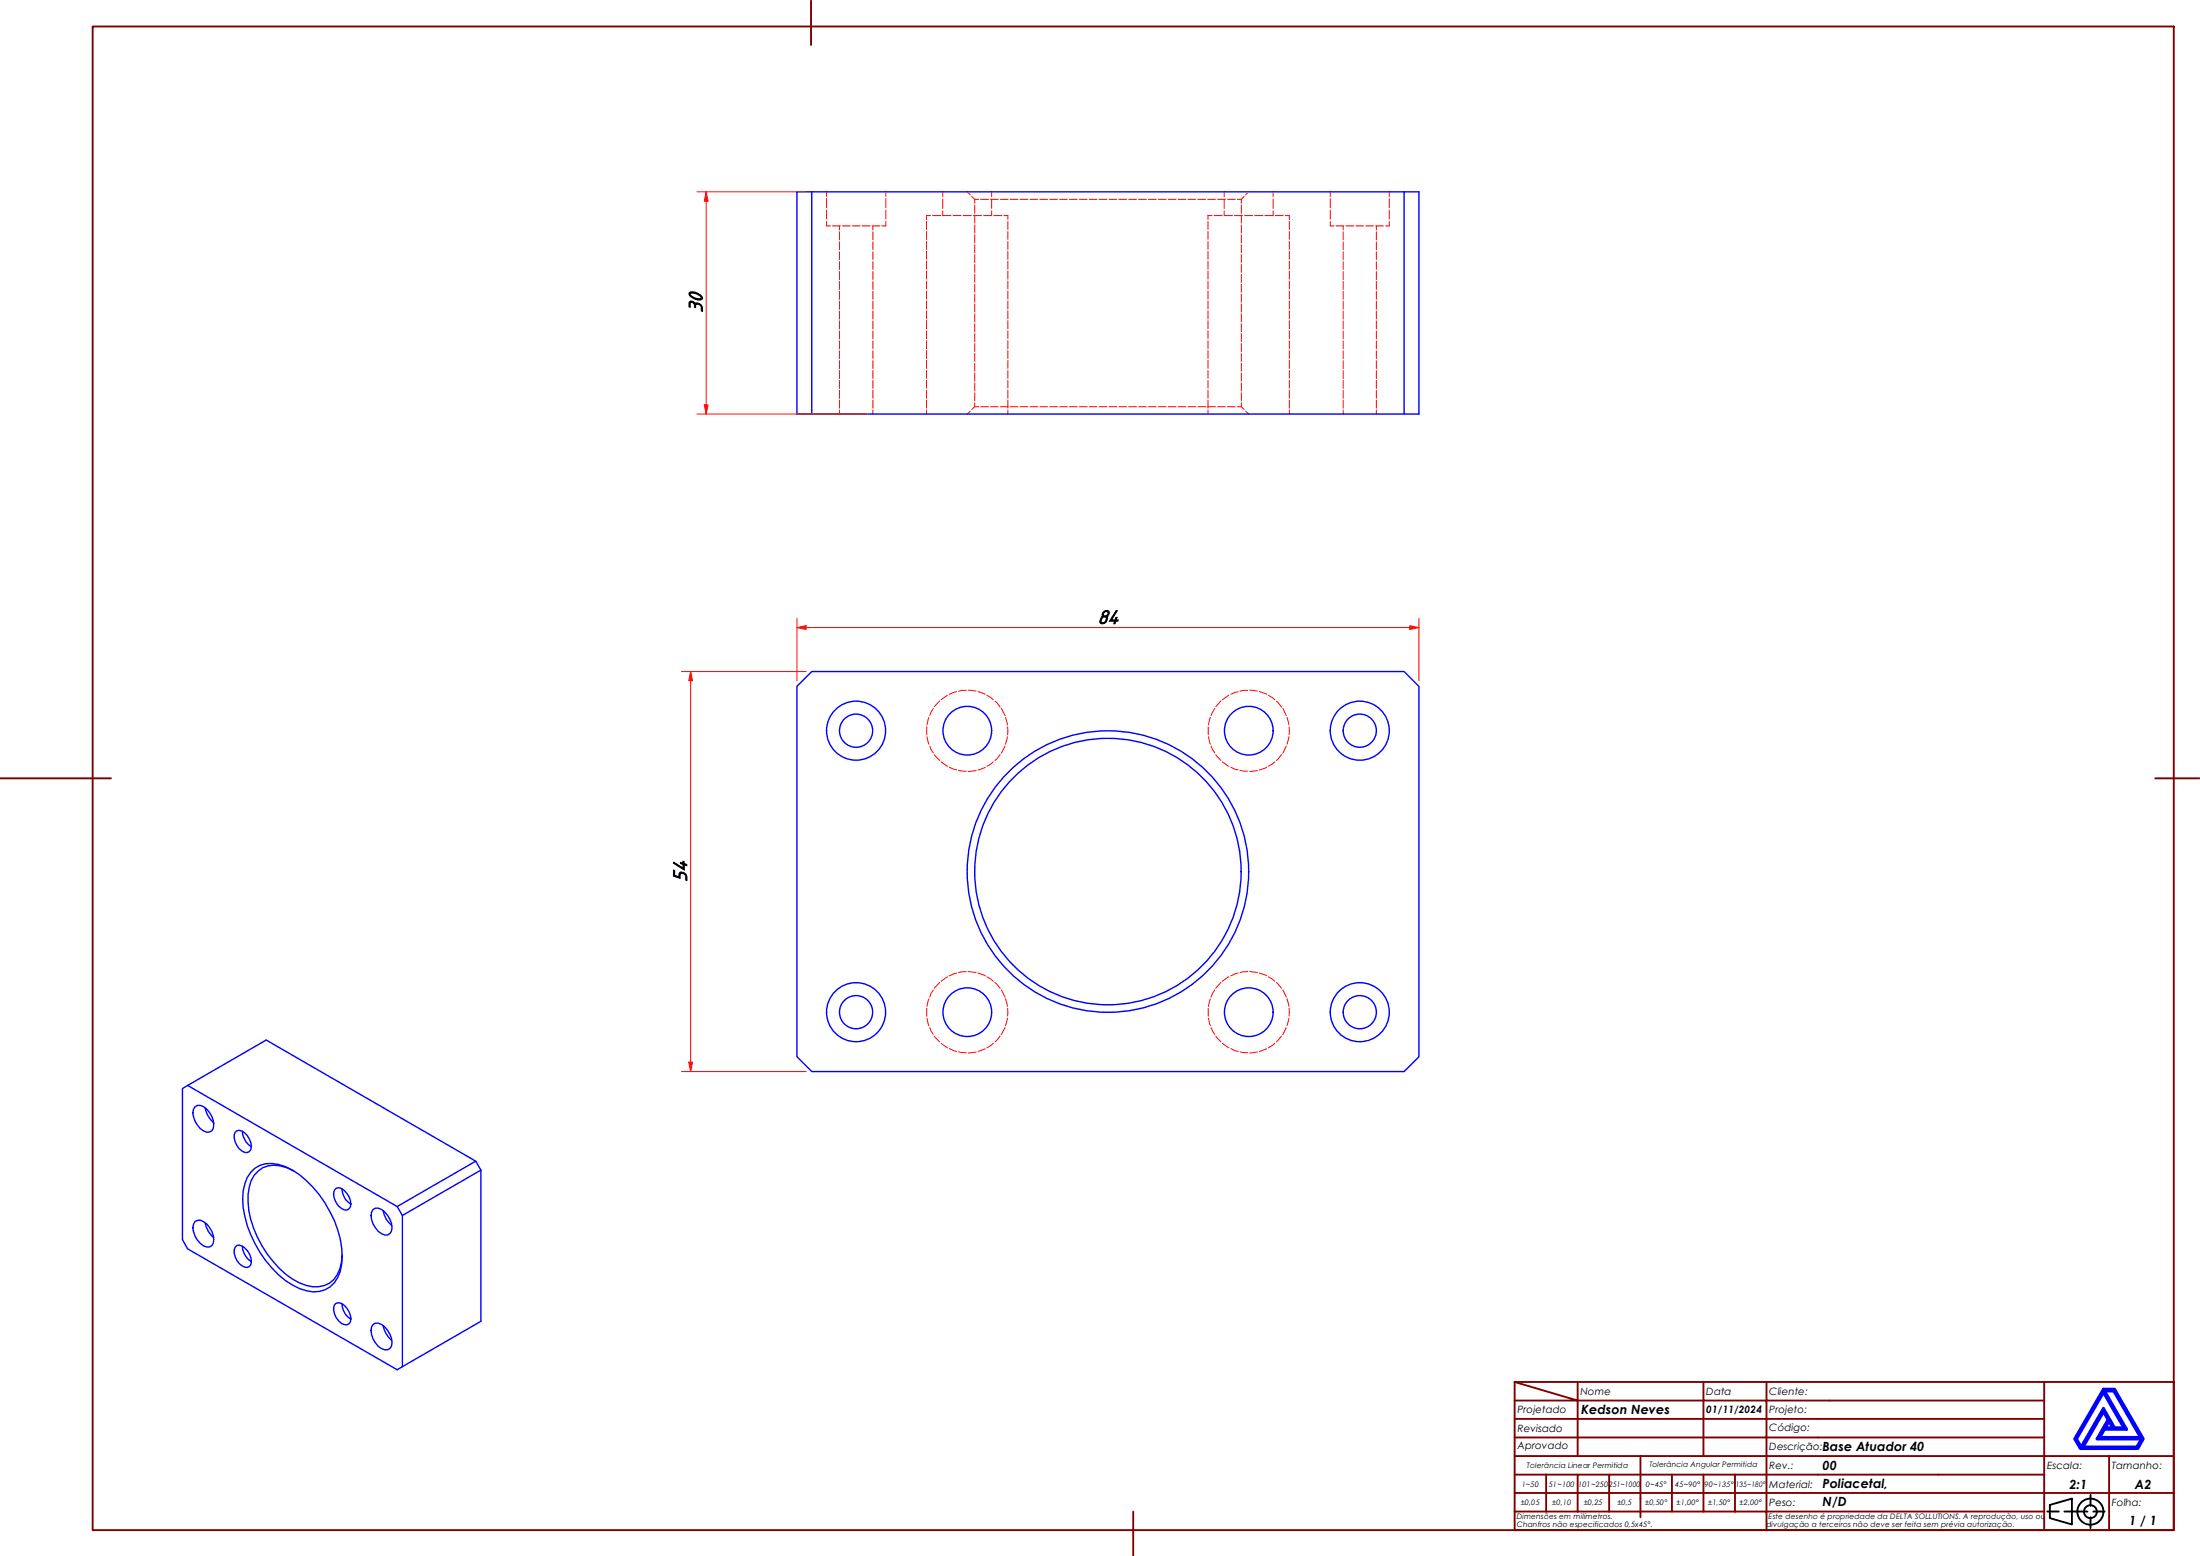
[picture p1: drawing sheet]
<svg xmlns="http://www.w3.org/2000/svg" width="594mm" height="420mm" viewBox="0 0 594 420" stroke-linecap="round" stroke-linejoin="round" font-family="sans-serif">
<!-- layer: Hidden (ABNT) -->
<g fill="none" stroke="#f00" stroke-width=".27">
<path d="M223.2 59.8v1.2h1.1M223.2 51.8v1.3M223.2 53.6v2.5M223.2 56.7v2.5M239.2 59.8v1.2h-1.1M239.2 51.8v1.3M239.2 53.6v2.5M239.2 56.7v2.5M250.2 59.8v2.2M251.3 58.2h-1.1v1.1M251.8 58.2h2.3M254.6 56.9v1.3h2.2"/>
<path d="M254.6 51.8v1.3M254.6 53.8v2.5M257.4 58.2h2.1M260.1 58.2h2.2M261.2 51.8l.8 .8M262.4 53l.8 .8M262.8 58.2h2.2M263.2 53.8h1.1M263.2 53.8v1.1M263.2 55.4v2.2M263.2 58.1v2.1M264.8 53.8h2.2"/>
<path d="M267.5 53.8h2.1M267.8 56.9v1.3h-2.2M267.8 51.8v1.3M267.8 53.8v2.5M268.4 58.2h2.1M270.1 53.8h2.1M271.1 58.2h1.1v1.1M272.2 59.8v2.2M272.8 53.8h2.1M275.5 53.8h2.1M278.1 53.8h2.1M280.8 53.8h2.1"/>
<path d="M283.5 53.8h2.1M286.1 53.8h2.1M288.8 53.8h2.1M291.5 53.8h2.1M294.1 53.8h2.1M296.8 53.8h2.1M299.5 53.8h2.1M302.1 53.8h2.1M304.8 53.8h2.1M307.5 53.8h2.1M310.1 53.8h2.1M312.8 53.8h2.1"/>
<path d="M315.5 53.8h2.1M318.1 53.8h2.1M320.8 53.8h2.1M323.5 53.8h2.1M326.1 53.8h2.1M326.2 59.8v2.2M327.3 58.2h-1.1v1.1M327.9 58.2h2.1M328.8 53.8h2.1M330.6 56.9v1.3h2.2M330.6 51.8v1.3M330.6 53.8v2.5"/>
<path d="M331.5 53.8h2.1M333.3 58.2h2.2M334.1 53.8h1.1M335.2 53.8v1.1M335.2 55.4v2.2M335.2 58.1v2.1M336 53l-.8 .8M336.1 58.2h2.2M337.2 51.8l-.8 .8M338.8 58.2h2.3M343.8 56.9v1.3h-2.2M343.8 51.8v1.3"/>
<path d="M343.8 53.8v2.5M344.4 58.2h2.1M347.1 58.2h1.1v1.1M348.2 59.8v2.2M359.2 59.8v1.2h1M359.2 51.8v1.3M359.2 53.6v2.5M359.2 56.7v2.5M375.2 59.8v1.2h-1.1M375.2 51.8v1.3M375.2 53.6v2.5M375.2 56.7v2.5"/>
<path d="M224.8 61h2.1M226.7 61v1.1M226.7 62.6v2.1M226.7 65.3v2.1M226.7 68v2.1M226.7 70.7v2M226.7 73.3v2.2M226.7 76v2.1M226.7 78.7v2.1M227.5 61h2.1M230.1 61h2.2M232.8 61h2.1"/>
<path d="M235.5 61h2.1M235.7 61v1.1M235.7 62.6v2.1M235.7 65.3v2.1M235.7 68v2.1M235.7 70.7v2M235.7 73.3v2.2M235.7 76v2.1M235.7 78.7v2.1M250.2 62.5v2.1M250.2 65.2v2.2M250.2 67.9v2.1"/>
<path d="M250.2 70.5v2.2M250.2 73.2v2.2M250.2 75.9v2.1M250.2 78.6v2.2M263.2 60.7v2.2M263.2 63.4v2.2M263.2 66.1v2.1M263.2 68.7v2.2M263.2 71.4v2.2M263.2 74.1v2.1M263.2 76.8v2.1M263.2 79.4v2.2"/>
<path d="M272.2 62.5v2.1M272.2 65.2v2.2M272.2 67.9v2.1M272.2 70.5v2.2M272.2 73.2v2.2M272.2 75.9v2.1M272.2 78.6v2.2M326.2 62.5v2.1M326.2 65.2v2.2M326.2 67.9v2.1M326.2 70.5v2.2M326.2 73.2v2.2"/>
<path d="M326.2 75.9v2.1M326.2 78.6v2.2M335.2 60.7v2.2M335.2 63.4v2.2M335.2 66.1v2.1M335.2 68.7v2.2M335.2 71.4v2.2M335.2 74.1v2.1M335.2 76.8v2.1M335.2 79.4v2.2M348.2 62.5v2.1M348.2 65.2v2.2"/>
<path d="M348.2 67.9v2.1M348.2 70.5v2.2M348.2 73.2v2.2M348.2 75.9v2.1M348.2 78.6v2.2M360.8 61h2.1M362.7 61v1.1M362.7 62.6v2.1M362.7 65.3v2.1M362.7 68v2.1M362.7 70.7v2M362.7 73.3v2.2"/>
<path d="M362.7 76v2.1M362.7 78.7v2.1M363.5 61h2.1M366.1 61h2.1M368.8 61h2.1M371.5 61h2.1M371.7 61v1.1M371.7 62.6v2.1M371.7 65.3v2.1M371.7 68v2.1M371.7 70.7v2M371.7 73.3v2.2"/>
<path d="M371.7 76v2.1M371.7 78.7v2.1M226.7 81.3v2.2M226.7 84v2.1M226.7 86.7v2.1M226.7 89.4v2.1M226.7 92.1v2M226.7 94.7v2.1M226.7 97.4v2.1M235.7 81.3v2.2M235.7 84v2.1M235.7 86.7v2.1"/>
<path d="M235.7 89.4v2.1M235.7 92.1v2M235.7 94.7v2.1M235.7 97.4v2.1M250.2 81.3v2.1M250.2 83.9v2.2M250.2 86.6v2.2M250.2 89.3v2.1M250.2 92v2.1M250.2 94.7v2.1M250.2 97.3v2.2M263.2 82.1v2.1"/>
<path d="M263.2 84.8v2.1M263.2 87.4v2.2M263.2 90.1v2.1M263.2 92.8v2.1M263.2 95.4v2.2M263.2 98.1v2.1M272.2 81.3v2.1M272.2 83.9v2.2M272.2 86.6v2.2M272.2 89.3v2.1M272.2 92v2.1M272.2 94.7v2.1"/>
<path d="M272.2 97.3v2.2M326.2 81.3v2.1M326.2 83.9v2.2M326.2 86.6v2.2M326.2 89.3v2.1M326.2 92v2.1M326.2 94.7v2.1M326.2 97.3v2.2M335.2 82.1v2.1M335.2 84.8v2.1M335.2 87.4v2.2M335.2 90.1v2.1"/>
<path d="M335.2 92.8v2.1M335.2 95.4v2.2M335.2 98.1v2.1M348.2 81.3v2.1M348.2 83.9v2.2M348.2 86.6v2.2M348.2 89.3v2.1M348.2 92v2.1M348.2 94.7v2.1M348.2 97.3v2.2M362.7 81.3v2.2M362.7 84v2.1"/>
<path d="M362.7 86.7v2.1M362.7 89.4v2.1M362.7 92.1v2M362.7 94.7v2.1M362.7 97.4v2.1M371.7 81.3v2.2M371.7 84v2.1M371.7 86.7v2.1M371.7 89.4v2.1M371.7 92.1v2M371.7 94.7v2.1M371.7 97.4v2.1"/>
<path d="M226.7 100.1v2.1M226.7 102.7v2.2M226.7 105.4v2.1M226.7 108.1v2.1M226.7 110.7v1.1M235.7 100.1v2.1M235.7 102.7v2.2M235.7 105.4v2.1M235.7 108.1v2.1M235.7 110.7v1.1M250.2 100.1v2.1M250.2 102.7v2.1"/>
<path d="M250.2 105.4v2.1M250.2 108.1v2.1M250.2 110.7v1.1M262 111l-.8 .8M263.2 109.8h1.1M263.2 109.8l-.8 .8M263.2 100.8v2.1M263.2 103.4v2.2M263.2 106.1v2.1M263.2 108.8v1M264.8 109.8h2.2M267.5 109.8h2.1"/>
<path d="M270.1 109.8h2.1M272.2 100.1v2.1M272.2 102.7v2.1M272.2 105.4v2.1M272.2 108.1v2.1M272.2 110.7v1.1M272.8 109.8h2.1M275.5 109.8h2.1M278.1 109.8h2.1M280.8 109.8h2.1M283.5 109.8h2.1M286.1 109.8h2.1"/>
<path d="M288.8 109.8h2.1M291.5 109.8h2.1M294.1 109.8h2.1M296.8 109.8h2.1M299.5 109.8h2.1M302.1 109.8h2.1M304.8 109.8h2.1M307.5 109.8h2.1M310.1 109.8h2.1M312.8 109.8h2.1M315.5 109.8h2.1M318.1 109.8h2.1"/>
<path d="M320.8 109.8h2.1M323.5 109.8h2.1M326.1 109.8h2.1M326.2 100.1v2.1M326.2 102.7v2.1M326.2 105.4v2.1M326.2 108.1v2.1M326.2 110.7v1.1M328.8 109.8h2.1M331.5 109.8h2.1M334.1 109.8h1.1M335.2 109.8l.8 .8"/>
<path d="M335.2 100.8v2.1M335.2 103.4v2.2M335.2 106.1v2.1M335.2 108.8v1M336.4 111l.8 .8M348.2 100.1v2.1M348.2 102.7v2.1M348.2 105.4v2.1M348.2 108.1v2.1M348.2 110.7v1.1M362.7 100.1v2.1M362.7 102.7v2.2"/>
<path d="M362.7 105.4v2.1M362.7 108.1v2.1M362.7 110.7v1.1M371.7 100.1v2.1M371.7 102.7v2.2M371.7 105.4v2.1M371.7 108.1v2.1M371.7 110.7v1.1M250.3 196.3v2.1M250.3 198.9l.5 2.1M250.8 193.7l-.5 2M252 191.3l-.9 1.9"/>
<path d="M253.7 189.3l-1.4 1.6M255.8 187.7l-1.7 1.3M258.3 186.8l-2 .7M260.9 186.4h-1.2l-.9 .3M261.4 186.4l2.2 .2M264.1 186.7l2 .8M266.5 187.7l1.7 1.3M268.7 189.3l1.4 1.6M270.4 191.3l1 1.9M271.5 193.7l.5 2M272 198.9l-.5 2.1M272.1 196.3v2.1"/>
<path d="M326.3 196.3v2.1M326.3 198.9l.5 2.1M326.8 193.7l-.5 2M328 191.3l-1 1.9M329.7 189.3l-1.4 1.6M331.9 187.7l-1.8 1.3M334.3 186.8l-.7 .1-1.2 .6M336.9 186.4h-1.3l-.8 .3M337.4 186.4l2.1 .2M340 186.7l2.1 .8M342.5 187.7l1.7 1.3M344.7 189.3l1.4 1.6"/>
<path d="M346.4 191.3l.9 1.9M347.5 193.7l.5 2M348 198.9l-.5 2.1M348.1 196.3v2.1M251.1 201.5l.9 1.8M252.3 203.8l1.4 1.5M254.1 205.7l1.7 1.2M256.3 207.2l2 .7M258.8 208l2.1 .3M263.6 208.1l-2.2 .2M266.1 207.2l-2 .7M268.2 205.7l-1.7 1.2"/>
<path d="M270.1 203.8l-1.4 1.5M271.4 201.5l-1 1.9M327 201.5l1 1.8M328.3 203.8l1.4 1.5M330.1 205.7l1.8 1.2M332.4 207.2l1.2 .6 .7 .1M334.8 208l2.1 .3M339.5 208.1l-2.1 .2M342.1 207.2l-2.1 .7M344.2 205.7l-1.7 1.2M346.1 203.8l-1.4 1.5M347.3 201.5l-.9 1.9"/>
<path d="M250.3 272.3v2.1M250.3 274.9l.5 2.1M250.8 269.7l-.5 2.1M251.1 277.5l.9 1.8M252 267.3l-.6 1-.3 .9M252.3 279.8l1.4 1.5M253.7 265.3l-1.4 1.6M255.8 263.8l-1.7 1.2M258.3 262.7l-2 .8M260.9 262.4l-2.1 .2M261.4 262.4l2.2 .2M264.1 262.7l2 .8"/>
<path d="M266.5 263.8l1.7 1.2M268.7 265.3l1.4 1.6M270.1 279.8l-1.4 1.5M270.4 267.3l1 1.9M271.4 277.5l-1 1.9M271.5 269.7l.5 2.1M272 274.9l-.5 2.1M272.1 272.3v2.1M326.3 272.3v2.1M326.3 274.9l.5 2.1M326.8 269.7l-.5 2.1M327 277.5l1 1.8"/>
<path d="M328 267.3l-1 1.9M328.3 279.8l1.4 1.5M329.7 265.3l-1.4 1.6M331.9 263.8l-1.8 1.2M334.3 262.7l-1.9 .8M336.9 262.4l-2.1 .2M337.4 262.4l2.1 .2M340 262.7l2.1 .8M342.5 263.8l1.7 1.2M344.7 265.3l1.4 1.6M346.1 279.8l-1.4 1.5M346.4 267.3l.9 1.9"/>
<path d="M347.3 277.5l-.9 1.9M347.5 269.7l.5 2.1M348 274.9l-.5 2.1M348.1 272.3v2.1M254.1 281.7l1.7 1.2M256.3 283.1l2 .8M258.8 284l2.1 .3M263.6 284.1l-2.2 .2M266.1 283.2l-2 .8M268.2 281.7l-1.7 1.2M330.1 281.7l1.8 1.2M332.4 283.1l1.2 .7 .7 .1"/>
<path d="M334.8 284l2.1 .3M339.5 284.1l-2.1 .2M342.1 283.2l-2.1 .8M344.2 281.7l-1.7 1.2"/>
</g>
<!-- layer: Visible (ABNT) -->
<g fill="none" stroke="#00f" stroke-width=".38">
<path d="M215.2 51.8h168v60h-168zM219.2 51.8v60M379.2 51.8v60M215.2 185.3l4-4h160l4 4v100l-4 4h-160l-4-4zM49.3 293.9l1.4-.8 56.6 32.7 1.3 2.4v40.8l-1.3 .9-56.6-32.7-1.4-2.4zM50.7 293.1l21.2-12.3 56.6 32.7 1.4 2.5v40.8l-21.3 12.2M52.6 298.9a2.29 2.29 0 0 1 3.2 .6 4.9 4.9 0 0 1 1.4 5.9 2.29 2.29 0 0 1-3.2-.7 5.9 5.9 0 0 1-1.7-5.2zM55.4 299.1a7.1 7.1 0 0 0 2.3 4.1M63.5 305.7a1.71 1.71 0 0 1 2.6 .2 5 5 0 0 1 1.7 4.5 1.49 1.49 0 0 1-2.5 .4 4.5 4.5 0 0 1-1.8-5.1zM65.5 305.5a5.2 5.2 0 0 0 2.4 4.2M68.8 315.4a9.3 9.3 0 0 1 10.2 .6 29.9 29.9 0 0 1 13.4 23.3 9.9 9.9 0 0 1-3.3 8.2 8 8 0 0 1-8.2 .5 25.3 25.3 0 0 1-12.1-12.2 25.4 25.4 0 0 1-3.1-14.2 8.9 8.9 0 0 1 3.1-6.2zM79.3 316.2a9.2 9.2 0 0 0-8.4-.9 8 8 0 0 0-3.9 7.2 27.2 27.2 0 0 0 8.3 19.9 14.2 14.2 0 0 0 10.7 5.1 6.9 6.9 0 0 0 6.2-6.7l.2-2"/>
<path d="M128.5 313.5l-21.2 12.3M129.9 316l-21.3 12.2M52.6 329.9a2.29 2.29 0 0 1 3.2 .6 5.9 5.9 0 0 1 1.8 5.2 1.66 1.66 0 0 1-2.7 .7 5.8 5.8 0 0 1-2.6-5.8zM55.4 330.2a6.7 6.7 0 0 0 2.3 4M63.9 336.3a2.72 2.72 0 0 1 2.9 1.4 3.7 3.7 0 0 1 .6 4.3 2.17 2.17 0 0 1-2.8-.8 4.5 4.5 0 0 1-1.1-4.4zM65.5 336.5a5 5 0 0 0 2.4 4.2M90.8 320.8a2.48 2.48 0 0 1 2.9 1.4 3.6 3.6 0 0 1 .5 4.2 2.05 2.05 0 0 1-2.8-.7 4.5 4.5 0 0 1-1-4.4zM92.3 321a5.2 5.2 0 0 0 2.4 4.2M100.7 326.6a2.29 2.29 0 0 1 3.2 .7 5.9 5.9 0 0 1 1.8 5.1l-.4 .7a2.29 2.29 0 0 1-3.2-.6 4.9 4.9 0 0 1-1.4-5.9zM103.4 326.9a6.6 6.6 0 0 0 2.4 4M90.4 352.3a1.71 1.71 0 0 1 2.6 .2 5 5 0 0 1 1.6 4.4 1.49 1.49 0 0 1-2.4 .5 4.5 4.5 0 0 1-1.8-5.1zM92.3 352a5.2 5.2 0 0 0 2.4 4.2"/>
<path d="M100.7 357.7a2.29 2.29 0 0 1 3.2 .6 5.9 5.9 0 0 1 1.8 5.2 1.74 1.74 0 0 1-2.7 .7 5.8 5.8 0 0 1-2.7-5.9zM103.4 357.9a7.1 7.1 0 0 0 2.4 4.1"/>
<circle cx="231.2" cy="197.3" r="4.5"/>
<circle cx="231.2" cy="197.3" r="8"/>
<circle cx="261.2" cy="197.3" r="6.6"/>
<circle cx="337.2" cy="197.3" r="6.6"/>
<circle cx="367.2" cy="197.3" r="4.5"/>
<circle cx="367.2" cy="197.3" r="8"/>
<circle cx="299.2" cy="235.3" r="38"/>
<circle cx="299.2" cy="235.3" r="36"/>
<circle cx="231.2" cy="273.3" r="4.5"/>
<circle cx="231.2" cy="273.3" r="8"/>
<circle cx="261.2" cy="273.3" r="6.6"/>
<circle cx="337.2" cy="273.3" r="6.6"/>
<circle cx="367.2" cy="273.3" r="4.5"/>
<circle cx="367.2" cy="273.3" r="8"/>
</g>
<!-- layer: Borda A3/A4 (ABNT) -->
<g fill="none" stroke="#800000" stroke-width=".51">
<path d="M25 7.2h562v406h-562zM219 .2v12M0 210.2h30M582 210.2h12M409 373.2l17 5h-17M409 373.2h178v40h-178zM426 378.2h34v4.9h17M426 378.2v15M426 373.2v5M460 373.2v5h17v4.9M477 373.2v5h75M552 373.2v20h-143"/>
<path d="M409 383.1h51v10.1M409 398.2h17M417.5 398.2v10M434.5 398.2h-8.5v10M443 393.2v16.5M451.5 398.2v10h-42.5M460 398.2v10h8.5M468.5 398.2v10M477 398.2h-42.5v10M477 383.1v5.1h-68M477 398.2v10h75M477 383.1h75"/>
<path d="M477 398.2h75M552 388.2h-75v10M569.5 393.2v9.9h17.5M587 393.2h-35v9.9h17.5v10.1M306 408.2v12M409 403.1h143v10.1M451.5 408.2h8.5M468.5 408.2h8.5v5"/>
</g>
<path d="M568 376l5.5 9.6h-2.5l-3-5.3-6 10.5-1.3-2.3zM568 375.1h3l7.7 13.4-1.4 2.6h-15.5l-1.5-2.6zM568.3 375.6h2.5l7.2 12.6h-11l1.3-2.3h5.9zM568 381.2l1.3 2.1-3 5.2h12l-1.3 2.3h-14.5zM569.5 383.8l1 1.8h-2z" fill="none" stroke="#00f" stroke-width=".83"/>
<!-- layer: 0 -->
<path d="M561.8 391.1h15.5" fill="none" stroke="#000" stroke-width=".27"/>
<g fill="none" stroke="#000" stroke-width=".51">
<path d="M552.8 408.2h3.1M553.5 406.4l6-1.7v6.9l-6-1.7zM557.5 408.2h6.2M564.5 403.6v3M564.5 409.7v3M565.3 408.2h3"/>
<circle cx="564.5" cy="408.2" r="3.5"/>
<circle cx="564.5" cy="408.2" r="1.75"/>
</g>
<path d="M190.7 51.8v2.5" fill="none" stroke="#f00" stroke-width=".27"/>
<path d="M190.7 51.8l.5 2.5h-1z" fill="#f00"/>
<path d="M190.7 51.8l.5 2.5h-1zM190.7 109.3v2.5" fill="none" stroke="#f00" stroke-width=".27"/>
<path d="M190.2 109.3h1l-.5 2.5z" fill="#f00"/>
<path d="M188.2 51.8h29.5M190.7 54.3v55M188.2 111.8h46M190.2 109.3h1l-.5 2.5zM215.2 169.5h2.5" fill="none" stroke="#f00" stroke-width=".27"/>
<path d="M215.2 169.5l2.5-.5v1z" fill="#f00"/>
<path d="M215.2 169.5l2.5-.5v1zM380.7 169.5h2.5" fill="none" stroke="#f00" stroke-width=".27"/>
<path d="M380.7 169l2.5 .5-2.5 .5z" fill="#f00"/>
<path d="M215.2 167v16.8M217.7 169.5h163M380.7 169l2.5 .5-2.5 .5zM383.2 167v16.8M186.5 181.3v2.5" fill="none" stroke="#f00" stroke-width=".27"/>
<path d="M186.5 181.3l.5 2.5h-1z" fill="#f00"/>
<path d="M186.5 181.3l.5 2.5h-1zM186.5 286.8v2.5" fill="none" stroke="#f00" stroke-width=".27"/>
<path d="M186 286.8h1l-.5 2.5z" fill="#f00"/>
<path d="M184 181.3h33.7M186.5 183.8v103M184 289.3h33.7M186 286.8h1l-.5 2.5z" fill="none" stroke="#f00" stroke-width=".27"/>
<g font-size="5.6">
<text x="189.6" y="84.5" transform="rotate(-90 189.6 84.5)">30</text>
<text x="296.4" y="168.4">84</text>
<text x="185.4" y="238.2" transform="rotate(-90 185.4 238.2)">54</text>
</g>
<g font-size="3.4">
<text x="427" y="381.9">Kedson Neves</text>
<text x="492.1" y="391.9">Base Atuador 40</text>
<text x="492.1" y="396.9">00</text>
<text x="492.1" y="401.8">Poliacetal,</text>
<text x="558.8" y="401.9">2:1</text>
<text x="576.5" y="401.9">A2</text>
<text x="492.1" y="406.7">N/D</text>
<text x="575" y="411.7">1 / 1</text>
</g>
<g font-size="2.7">
<text x="426.8" y="376.7">Nome</text>
<text x="460.8" y="376.7">Data</text>
<text x="477.8" y="376.7">Cliente:</text>
<text x="409.8" y="381.4">Projetado</text>
<text x="460.8" y="381.5">01/11/2024</text>
<text x="477.8" y="381.4">Projeto:</text>
<text x="409.8" y="386.7">Revisado</text>
<text x="477.8" y="386.4">Código:</text>
<text x="409.8" y="391.4">Aprovado</text>
<text x="477.8" y="391.5">Descrição:</text>
<text x="477.8" y="401.7">Material:</text>
<text x="477.8" y="396.7">Rev.:</text>
<text x="552.8" y="396.7">Escala:</text>
<text x="570.3" y="396.7">Tamanho:</text>
<text x="477.8" y="406.6">Peso:</text>
<text x="570.3" y="406.7">Folha:</text>
</g>
<g font-size="2">
<text x="410.9" y="401.4">1~50</text>
<text x="412.3" y="396.4">Tolerância Linear Permitida</text>
<text x="418.2" y="401.4">51~100</text>
<text x="426.1" y="401.4">101~250</text>
<text x="434.5" y="401.4">251~1000</text>
<text x="444.4" y="401.4">0~45°</text>
<text x="445.4" y="396.2">Tolerância Angular Permitida</text>
<text x="452.4" y="401.4">45~90°</text>
<text x="460.3" y="401.4">90~135°</text>
<text x="468.7" y="401.4">135~180°</text>
<text x="410.7" y="406.3">±0,05</text>
<text x="419.2" y="406.3">±0,10</text>
<text x="427.7" y="406.3">±0,25</text>
<text x="436.8" y="406.3">±0,5</text>
<text x="444.2" y="406.3">±0,50°</text>
<text x="452.8" y="406.3">±1,00°</text>
<text x="461.3" y="406.3">±1,50°</text>
<text x="469.7" y="406.3">±2,00°</text>
<text x="409.6" y="410.2">Dimensões em milímetros.</text>
<text x="409.6" y="412.3">Chanfros não especificados 0,5x45°.</text>
<text x="477" y="412.3">divulgação a terceiros não deve ser feita sem prévia autorização.</text>
<text x="477.6" y="410.2">Este desenho é propriedade da DELTA SOLLUTIONS. A reprodução, uso ou</text>
</g>
</svg>
